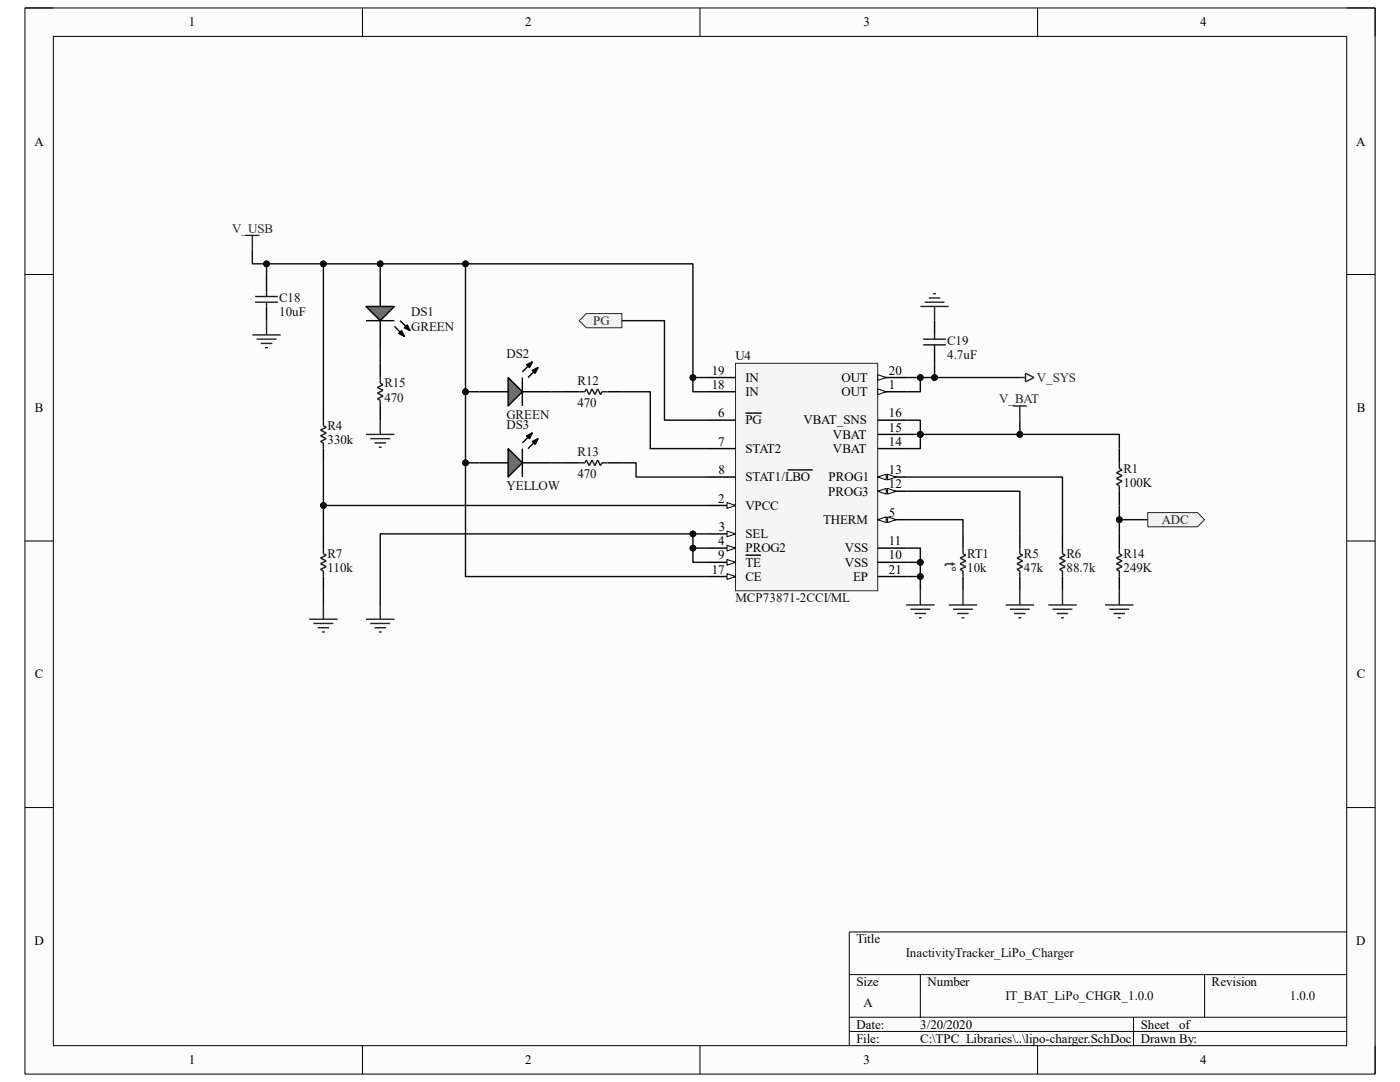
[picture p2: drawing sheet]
<svg xmlns="http://www.w3.org/2000/svg" width="279mm" height="216mm" viewBox="0 0 279 216" stroke-linecap="round" stroke-linejoin="round" font-family="sans-serif">
<path d="M5 1.6h269.4v212.7h-269.4z" fill-rule="evenodd" fill="#fcfcfc"/>
<path d="M5 1.6h269.4v212.7h-269.4z" fill="none" stroke="#000" stroke-width=".2"/>
<path d="M10.6 7.3h258.2v201.4h-258.2z" fill-rule="evenodd" fill="#fcfcfc"/>
<g fill="none" stroke="#000" stroke-width=".2">
<path d="M5 1.6h5.6M10.6 7.3h258.2v201.4h-258.2zM72.3 1.6v5.7M139.7 1.6v5.7M207.1 1.6v5.7M268.8 1.6h5.6v5.7M5 54.8h5.6M268.8 54.8h5.6M5 107.9h5.6M268.8 107.9h5.6M5 161.1h5.6M268.8 161.1h5.6"/>
<path d="M169.5 194.5h99.3M183.7 194.5v8.5M240.4 194.5v8.5M268.8 186h-99.3v22.7M72.3 208.7v5.6M139.7 208.7v5.6M169.5 203h99.3M169.5 205.8h99.3M207.1 208.7v5.6M226.2 203v5.7M274.4 208.7v5.6"/>
</g>
<path d="M146.8 72.5h28.4v45.4h-28.4z" fill-rule="evenodd" fill="#f5f5f5"/>
<path d="M146.8 72.5h28.4v45.4h-28.4z" fill="none" stroke="#262626" stroke-width=".2"/>
<path d="M175.2 98h5.6" fill="none" stroke="#000" stroke-width=".29"/>
<path d="M175.2 98l1.7-.5v1.1z" fill="#fbfbfb"/>
<path d="M175.2 98l1.7-.5v1.1z" fill="none" stroke="#000" stroke-width=".2"/>
<path d="M177.1 97.5l1.7 .5-1.7 .6z" fill="#fbfbfb"/>
<path d="M177.1 97.5l1.7 .5-1.7 .6z" fill="none" stroke="#000" stroke-width=".2"/>
<path d="M175.2 89.5h5.6M141.1 100.9h5.7" fill="none" stroke="#000" stroke-width=".29"/>
<path d="M145.1 100.3l1.7 .6-1.7 .5z" fill="#fbfbfb"/>
<path d="M145.1 100.3l1.7 .6-1.7 .5z" fill="none" stroke="#000" stroke-width=".2"/>
<path d="M141.1 78.2h5.7M141.1 83.8h5.7M148.8 82.4h3.2M141.1 106.5h5.7M175.2 112.2h5.6M175.2 115h5.6" fill="none" stroke="#000" stroke-width=".29"/>
<path d="M145.1 106l1.7 .5-1.7 .6z" fill="#fbfbfb"/>
<path d="M145.1 106l1.7 .5-1.7 .6z" fill="none" stroke="#000" stroke-width=".2"/>
<path d="M141.1 95.2h5.7M157.2 93.8h5M141.1 112.2h5.7" fill="none" stroke="#000" stroke-width=".29"/>
<path d="M145.1 111.6l1.7 .6-1.7 .6z" fill="#fbfbfb"/>
<path d="M145.1 111.6l1.7 .6-1.7 .6z" fill="none" stroke="#000" stroke-width=".2"/>
<path d="M175.2 75.3h5.6M175.2 83.8h5.6M148.8 110.8h3" fill="none" stroke="#000" stroke-width=".29"/>
<path d="M175.2 74.8l1.7 .5-1.7 .6z" fill="#fbfbfb"/>
<path d="M175.2 74.8l1.7 .5-1.7 .6z" fill="none" stroke="#000" stroke-width=".2"/>
<path d="M175.2 86.7h5.6M141.1 115h5.7" fill="none" stroke="#000" stroke-width=".29"/>
<path d="M145.1 114.5l1.7 .5-1.7 .6z" fill="#fbfbfb"/>
<path d="M145.1 114.5l1.7 .5-1.7 .6z" fill="none" stroke="#000" stroke-width=".2"/>
<path d="M175.2 103.7h5.6" fill="none" stroke="#000" stroke-width=".29"/>
<path d="M175.2 103.7l1.7-.6v1.2z" fill="#fbfbfb"/>
<path d="M175.2 103.7l1.7-.6v1.2z" fill="none" stroke="#000" stroke-width=".2"/>
<path d="M177.1 103.1l1.7 .6-1.7 .6z" fill="#fbfbfb"/>
<path d="M177.1 103.1l1.7 .6-1.7 .6z" fill="none" stroke="#000" stroke-width=".2"/>
<path d="M141.1 89.5h5.7M175.2 95.2h5.6" fill="none" stroke="#000" stroke-width=".29"/>
<path d="M175.2 95.2l1.7-.6v1.2z" fill="#fbfbfb"/>
<path d="M175.2 95.2l1.7-.6v1.2z" fill="none" stroke="#000" stroke-width=".2"/>
<path d="M177.1 94.6l1.7 .6-1.7 .6z" fill="#fbfbfb"/>
<path d="M177.1 94.6l1.7 .6-1.7 .6z" fill="none" stroke="#000" stroke-width=".2"/>
<path d="M175.2 78.2h5.6" fill="none" stroke="#000" stroke-width=".29"/>
<path d="M175.2 77.6l1.7 .6-1.7 .5z" fill="#fbfbfb"/>
<path d="M175.2 77.6l1.7 .6-1.7 .5z" fill="none" stroke="#000" stroke-width=".2"/>
<path d="M141.1 109.4h5.7" fill="none" stroke="#000" stroke-width=".29"/>
<path d="M145.1 108.8l1.7 .6-1.7 .5z" fill="#fbfbfb"/>
<path d="M145.1 108.8l1.7 .6-1.7 .5z" fill="none" stroke="#000" stroke-width=".2"/>
<g fill="none" stroke="#000" stroke-width=".29">
<path d="M95.7 78.2h5.7M104.2 78.2h5.7M141.1 75.3h5.7M186.5 64v2.8M186.5 69.7v2.8M64.5 89.5v2.9M64.5 106.5v2.9M64.5 115v2.9M175.2 109.4h5.6M192.2 106.5v2.9M192.2 115v2.9M203.5 106.5v2.9"/>
<path d="M203.5 115v2.9M212 106.5v2.9M212 115v2.9"/>
</g>
<path d="M53.2 55.5v2.8M53.2 61.2v2.8M64.5 81v2.8" fill="none" stroke="#000" stroke-width=".28"/>
<path d="M50.9 59.2h4.6M53.2 58.3v.9M50.9 60.3h4.6M53.2 60.3v.9M64.5 83.8v1.2l.6 .3-1.1 .5" fill="none" stroke="#1c1c1c" stroke-width=".28"/>
<path d="M48.9 47h2.9M50.4 47v2.8M50.4 66.8h5.6M51.2 67.7h4M52.1 68.5h2.2M52.9 69.4h.6M53.2 64v2.8" fill="none" stroke="#262626" stroke-width=".28"/>
<path d="M184.2 67.7h4.6M184.2 68.8h4.6M186.5 66.8v.9M186.5 68.8v.9M64 85.8l1.1 .6-1.1 .6 1.1 .5-1.1 .6 .5 .3v1.1M64.5 109.4v1.1l.6 .3-1.1 .6 1.1 .5-1.1 .6 1.1 .6-1.1 .5 .5 .3v1.1M192.2 109.4v1.1l.5 .3-1.1 .6 1.1 .5-1.1 .6 1.1 .6-1.1 .5 .6 .3v1.1M203.5 109.4v1.1l.6 .3-1.1 .6 1.1 .5-1.1 .6 1.1 .6-1.1 .5 .5 .3v1.1M212 109.4v1.1l.6 .3-1.1 .6 1.1 .5-1.1 .6 1.1 .6-1.1 .5 .5 .3v1.1" fill="none" stroke="#1c1c1c" stroke-width=".29"/>
<g fill="none" stroke="#262626" stroke-width=".29">
<path d="M185.4 59.5h2.2M186.2 58.6h.6M183.7 61.2h5.6M184.5 60.3h4M186.5 61.2v2.8M202.1 81h2.8M203.5 81v2.8M183.7 117.9v2.8M192.2 117.9v2.8M203.5 117.9v2.8M212 117.9v2.8M61.7 123.6h5.7"/>
<path d="M62.6 124.4h3.9M63.4 125.3h2.3M64.3 126.1h.5M64.5 120.7v2.9M73 123.6h5.7M73.9 124.4h4M74.8 125.3h2.2M75.6 126.1h.6M75.9 120.7v2.9M180.8 120.7h5.7M181.7 121.6h4M182.5 122.4h2.3"/>
<path d="M183.4 123.3h.5M189.3 120.7h5.7M190.2 121.6h4M191 122.4h2.3M191.9 123.3h.6M200.7 120.7h5.7M201.5 121.6h4M202.4 122.4h2.3M203.2 123.3h.6M209.2 120.7h5.7M210 121.6h4M210.9 122.4h2.3"/>
<path d="M211.8 123.3h.5"/>
</g>
<path d="M101.4 75.3l2.8 2.9-2.8 2.8z" fill="#717171"/>
<path d="M101.4 75.3l2.8 2.9-2.8 2.8zM104.2 75.3v5.7M105.1 72.8l1.1-.6-.5 1.1zM106.2 73.9l1.2-.6-.6 1.2zM106.2 72.2l-2 2M107.4 73.3l-2 2M95.7 92.4h5.7M104.2 92.4h5.7" fill="none" stroke="#000" stroke-width=".29"/>
<path d="M105.1 72.8l1.1-.6-.5 1.1zM106.2 73.9l1.2-.6-.6 1.2z" fill="#000"/>
<path d="M101.4 89.5l2.8 2.9-2.8 2.8z" fill="#717171"/>
<g fill="none" stroke="#000" stroke-width=".29">
<path d="M112.8 78.2h2.8M121.3 78.2h2.8M101.4 89.5l2.8 2.9-2.8 2.8zM104.2 89.5v5.7M105.1 87l1.1-.6-.5 1.1zM106.2 88.1l1.2-.6-.6 1.2zM106.2 86.4l-2 2M107.4 87.5l-2 2M112.8 92.4h2.8M121.3 92.4h2.8M223.4 89.5v2.9M223.4 98v2.9"/>
<path d="M223.4 106.5v2.9M223.4 115v2.9"/>
</g>
<path d="M105.1 87l1.1-.6-.5 1.1zM106.2 88.1l1.2-.6-.6 1.2z" fill="#000"/>
<path d="M115.6 78.2h1.1l.3-.6 .6 1.1 .5-1.1 .6 1.1 .6-1.1 .5 1.1 .3-.5h1.2M115.6 92.4h1.1l.3-.6 .6 1.1 .5-1.1 .6 1.1 .6-1.1 .5 1.1 .3-.5h1.2M223.4 92.4v1.1l.5 .3-1.1 .5 1.1 .6-1.1 .6 1.1 .5-1.1 .6 .6 .3v1.1M223.4 109.4v1.1l.5 .3-1.1 .6 1.1 .5-1.1 .6 1.1 .6-1.1 .5 .6 .3v1.1" fill="none" stroke="#1c1c1c" stroke-width=".29"/>
<path d="M223.4 117.9v2.8M220.5 120.7h5.7M221.4 121.6h4M222.2 122.4h2.3M223.1 123.3h.6" fill="none" stroke="#262626" stroke-width=".29"/>
<path d="M229.1 102.3h9.9l1.4 1.4-1.4 1.4h-9.9z" fill-rule="evenodd" fill="#f0f0f0"/>
<path d="M229.1 102.3h9.9l1.4 1.4-1.4 1.4h-9.9z" fill="none" stroke="#262626" stroke-width=".2"/>
<path d="M203.5 75.3h1.2M204.7 74.5l1.7 .8-1.7 .9z" fill="none" stroke="#262626" stroke-width=".29"/>
<path d="M75.9 55.5v5.7M75.9 64v5.7" fill="none" stroke="#000" stroke-width=".28"/>
<path d="M73 61.2h5.7l-2.8 2.8z" fill="#717171"/>
<path d="M73 61.2h5.7l-2.8 2.8zM73 64h5.7M75.9 72.5v2.8M78.7 65.1l2 2M79.6 66.5l.5-.5 .6 1.1zM79.9 64l1.9 2M80.7 65.4l.6-.6 .5 1.2zM75.9 81v2.8" fill="none" stroke="#000" stroke-width=".28"/>
<path d="M79.6 66.5l.5-.5 .6 1.1zM80.7 65.4l.6-.6 .5 1.2z" fill="#000"/>
<path d="M75.9 75.3v1.2l.5 .3-1.1 .5 1.1 .6-1.1 .6 1.1 .5-1.1 .6 .6 .3v1.1" fill="none" stroke="#1c1c1c" stroke-width=".28"/>
<path d="M73 86.7h5.7M73.9 87.5h4M74.8 88.4h2.2M75.6 89.2h.6M75.9 83.8v2.9" fill="none" stroke="#262626" stroke-width=".29"/>
<path d="M117 62.6h7.1v2.8h-7.1l-1.4-1.4z" fill-rule="evenodd" fill="#f0f0f0"/>
<path d="M117 62.6h7.1v2.8h-7.1l-1.4-1.4z" fill="none" stroke="#262626" stroke-width=".2"/>
<path d="M50.4 49.8v2.8h2.8M75.9 69.7v2.8" fill="none" stroke="#0e0e0e" stroke-width=".28"/>
<circle cx="53.2" cy="52.6" r=".57" fill="#0e0e0e"/>
<circle cx="53.2" cy="52.6" r=".57" fill="none" stroke="#0e0e0e" stroke-width=".2"/>
<path d="M64.5 52.6h-11.3v2.9" fill="none" stroke="#0e0e0e" stroke-width=".28"/>
<circle cx="64.5" cy="52.6" r=".57" fill="#0e0e0e"/>
<circle cx="64.5" cy="52.6" r=".57" fill="none" stroke="#0e0e0e" stroke-width=".2"/>
<circle cx="53.2" cy="52.6" r=".57" fill="#0e0e0e"/>
<circle cx="53.2" cy="52.6" r=".57" fill="none" stroke="#0e0e0e" stroke-width=".2"/>
<path d="M64.5 92.4v8.5h76.6" fill="none" stroke="#0e0e0e" stroke-width=".29"/>
<circle cx="64.5" cy="100.9" r=".57" fill="#0e0e0e"/>
<circle cx="64.5" cy="100.9" r=".57" fill="none" stroke="#0e0e0e" stroke-width=".2"/>
<path d="M92.9 52.6h-28.4v28.4" fill="none" stroke="#0e0e0e" stroke-width=".29"/>
<circle cx="92.9" cy="52.6" r=".57" fill="#0e0e0e"/>
<circle cx="92.9" cy="52.6" r=".57" fill="none" stroke="#0e0e0e" stroke-width=".2"/>
<circle cx="75.9" cy="52.6" r=".57" fill="#0e0e0e"/>
<circle cx="75.9" cy="52.6" r=".57" fill="none" stroke="#0e0e0e" stroke-width=".2"/>
<circle cx="64.5" cy="52.6" r=".57" fill="#0e0e0e"/>
<circle cx="64.5" cy="52.6" r=".57" fill="none" stroke="#0e0e0e" stroke-width=".2"/>
<path d="M141.1 106.5h-65.2v14.2" fill="none" stroke="#0e0e0e" stroke-width=".29"/>
<circle cx="138.3" cy="106.5" r=".57" fill="#0e0e0e"/>
<circle cx="138.3" cy="106.5" r=".57" fill="none" stroke="#0e0e0e" stroke-width=".2"/>
<path d="M141.1 78.2h-2.8v-25.6h-45.4v62.4h48.2" fill="none" stroke="#0e0e0e" stroke-width=".29"/>
<circle cx="138.3" cy="75.3" r=".57" fill="#0e0e0e"/>
<circle cx="138.3" cy="75.3" r=".57" fill="none" stroke="#0e0e0e" stroke-width=".2"/>
<circle cx="92.9" cy="52.6" r=".57" fill="#0e0e0e"/>
<circle cx="92.9" cy="52.6" r=".57" fill="none" stroke="#0e0e0e" stroke-width=".2"/>
<circle cx="92.9" cy="78.2" r=".57" fill="#0e0e0e"/>
<circle cx="92.9" cy="78.2" r=".57" fill="none" stroke="#0e0e0e" stroke-width=".2"/>
<circle cx="92.9" cy="92.4" r=".57" fill="#0e0e0e"/>
<circle cx="92.9" cy="92.4" r=".57" fill="none" stroke="#0e0e0e" stroke-width=".2"/>
<path d="M92.9 92.4h2.8" fill="none" stroke="#0e0e0e" stroke-width=".29"/>
<circle cx="92.9" cy="92.4" r=".57" fill="#0e0e0e"/>
<circle cx="92.9" cy="92.4" r=".57" fill="none" stroke="#0e0e0e" stroke-width=".2"/>
<path d="M92.9 78.2h2.8" fill="none" stroke="#0e0e0e" stroke-width=".29"/>
<circle cx="92.9" cy="78.2" r=".57" fill="#0e0e0e"/>
<circle cx="92.9" cy="78.2" r=".57" fill="none" stroke="#0e0e0e" stroke-width=".2"/>
<path d="M109.9 78.2h2.9M124.1 78.2h5.7v11.3h11.3M124.1 64h8.5v19.8h8.5M109.9 92.4h2.9M124.1 92.4h2.8v2.8h14.2M138.3 109.4v2.8h2.8" fill="none" stroke="#0e0e0e" stroke-width=".29"/>
<circle cx="138.3" cy="109.4" r=".57" fill="#0e0e0e"/>
<circle cx="138.3" cy="109.4" r=".57" fill="none" stroke="#0e0e0e" stroke-width=".2"/>
<path d="M138.3 106.5v2.9h2.8" fill="none" stroke="#0e0e0e" stroke-width=".29"/>
<circle cx="138.3" cy="109.4" r=".57" fill="#0e0e0e"/>
<circle cx="138.3" cy="109.4" r=".57" fill="none" stroke="#0e0e0e" stroke-width=".2"/>
<circle cx="138.3" cy="106.5" r=".57" fill="#0e0e0e"/>
<circle cx="138.3" cy="106.5" r=".57" fill="none" stroke="#0e0e0e" stroke-width=".2"/>
<path d="M138.3 75.3h2.8" fill="none" stroke="#0e0e0e" stroke-width=".29"/>
<circle cx="138.3" cy="75.3" r=".57" fill="#0e0e0e"/>
<circle cx="138.3" cy="75.3" r=".57" fill="none" stroke="#0e0e0e" stroke-width=".2"/>
<path d="M180.8 115h2.9v2.9" fill="none" stroke="#0e0e0e" stroke-width=".29"/>
<circle cx="183.7" cy="115" r=".57" fill="#0e0e0e"/>
<circle cx="183.7" cy="115" r=".57" fill="none" stroke="#0e0e0e" stroke-width=".2"/>
<path d="M180.8 112.2h2.9v2.8" fill="none" stroke="#0e0e0e" stroke-width=".29"/>
<circle cx="183.7" cy="112.2" r=".57" fill="#0e0e0e"/>
<circle cx="183.7" cy="112.2" r=".57" fill="none" stroke="#0e0e0e" stroke-width=".2"/>
<circle cx="183.7" cy="115" r=".57" fill="#0e0e0e"/>
<circle cx="183.7" cy="115" r=".57" fill="none" stroke="#0e0e0e" stroke-width=".2"/>
<path d="M180.8 109.4h2.9v2.8" fill="none" stroke="#0e0e0e" stroke-width=".29"/>
<circle cx="183.7" cy="112.2" r=".57" fill="#0e0e0e"/>
<circle cx="183.7" cy="112.2" r=".57" fill="none" stroke="#0e0e0e" stroke-width=".2"/>
<path d="M180.8 98h22.7v8.5M180.8 95.2h31.2v11.3M180.8 83.8h2.9v5.7h-2.9M180.8 103.7h11.4v2.8" fill="none" stroke="#0e0e0e" stroke-width=".29"/>
<circle cx="183.7" cy="86.7" r=".57" fill="#0e0e0e"/>
<circle cx="183.7" cy="86.7" r=".57" fill="none" stroke="#0e0e0e" stroke-width=".2"/>
<path d="M180.8 86.7h2.9" fill="none" stroke="#0e0e0e" stroke-width=".29"/>
<circle cx="183.7" cy="86.7" r=".57" fill="#0e0e0e"/>
<circle cx="183.7" cy="86.7" r=".57" fill="none" stroke="#0e0e0e" stroke-width=".2"/>
<path d="M180.8 75.3h2.9v2.9h-2.9" fill="none" stroke="#0e0e0e" stroke-width=".29"/>
<circle cx="183.7" cy="75.3" r=".57" fill="#0e0e0e"/>
<circle cx="183.7" cy="75.3" r=".57" fill="none" stroke="#0e0e0e" stroke-width=".2"/>
<path d="M183.7 86.7h39.7v2.8" fill="none" stroke="#0e0e0e" stroke-width=".29"/>
<circle cx="183.7" cy="86.7" r=".57" fill="#0e0e0e"/>
<circle cx="183.7" cy="86.7" r=".57" fill="none" stroke="#0e0e0e" stroke-width=".2"/>
<circle cx="203.5" cy="86.7" r=".57" fill="#0e0e0e"/>
<circle cx="203.5" cy="86.7" r=".57" fill="none" stroke="#0e0e0e" stroke-width=".2"/>
<path d="M186.5 72.5v2.8h-2.8" fill="none" stroke="#0e0e0e" stroke-width=".29"/>
<circle cx="186.5" cy="75.3" r=".57" fill="#0e0e0e"/>
<circle cx="186.5" cy="75.3" r=".57" fill="none" stroke="#0e0e0e" stroke-width=".2"/>
<circle cx="183.7" cy="75.3" r=".57" fill="#0e0e0e"/>
<circle cx="183.7" cy="75.3" r=".57" fill="none" stroke="#0e0e0e" stroke-width=".2"/>
<path d="M186.5 75.3h17" fill="none" stroke="#0e0e0e" stroke-width=".29"/>
<circle cx="186.5" cy="75.3" r=".57" fill="#0e0e0e"/>
<circle cx="186.5" cy="75.3" r=".57" fill="none" stroke="#0e0e0e" stroke-width=".2"/>
<path d="M223.4 103.7h5.7" fill="none" stroke="#0e0e0e" stroke-width=".29"/>
<circle cx="223.4" cy="103.7" r=".57" fill="#0e0e0e"/>
<circle cx="223.4" cy="103.7" r=".57" fill="none" stroke="#0e0e0e" stroke-width=".2"/>
<path d="M64.5 100.9v5.6M64.5 117.9v2.8" fill="none" stroke="#0e0e0e" stroke-width=".29"/>
<circle cx="64.5" cy="100.9" r=".57" fill="#0e0e0e"/>
<circle cx="64.5" cy="100.9" r=".57" fill="none" stroke="#0e0e0e" stroke-width=".2"/>
<path d="M203.5 83.8v2.9" fill="none" stroke="#0e0e0e" stroke-width=".29"/>
<circle cx="203.5" cy="86.7" r=".57" fill="#0e0e0e"/>
<circle cx="203.5" cy="86.7" r=".57" fill="none" stroke="#0e0e0e" stroke-width=".2"/>
<path d="M223.4 100.9v5.6" fill="none" stroke="#0e0e0e" stroke-width=".29"/>
<circle cx="223.4" cy="103.7" r=".57" fill="#0e0e0e"/>
<circle cx="223.4" cy="103.7" r=".57" fill="none" stroke="#0e0e0e" stroke-width=".2"/>
<path d="M75.9 52.6v2.9" fill="none" stroke="#0e0e0e" stroke-width=".28"/>
<circle cx="75.9" cy="52.6" r=".57" fill="#0e0e0e"/>
<circle cx="75.9" cy="52.6" r=".57" fill="none" stroke="#0e0e0e" stroke-width=".2"/>
<text font-size="3" fill="#1c1c1c" x="188.6" y="112.2" transform="rotate(90 188.6 112.2)">t°</text>
<g font-size="2.6">
<text x="37.7" y="5.2">1</text>
<text x="104.8" y="5.2">2</text>
<text x="172.3" y="5.2">3</text>
<text x="239.5" y="5.2">4</text>
<text x="6.9" y="29">A</text>
<text x="270.7" y="29">A</text>
<text x="142.1" y="77.6">18</text>
<text x="142.1" y="74.8">19</text>
<text x="148.8" y="76.2">IN</text>
<text x="167.9" y="76.2">OUT</text>
<text x="177.4" y="74.8">20</text>
<text x="177.4" y="77.6">1</text>
<text x="7" y="82.2">B</text>
<text x="143.3" y="83.3">6</text>
<text x="148.8" y="79">IN</text>
<text x="167.9" y="79">OUT</text>
<text x="177.4" y="83.3">16</text>
<text x="270.8" y="82.2">B</text>
<text x="143.3" y="88.9">7</text>
<text x="148.8" y="84.7">PG</text>
<text x="160.4" y="84.7">VBAT_SNS</text>
<text x="166.2" y="87.5">VBAT</text>
<text x="177.4" y="88.9">14</text>
<text x="177.4" y="86.1">15</text>
<text x="143.4" y="94.6">8</text>
<text x="148.8" y="90.3">STAT2</text>
<text x="166.2" y="90.3">VBAT</text>
<text x="177.4" y="94.6">13</text>
<text x="143.3" y="100.3">2</text>
<text x="148.8" y="101.7">VPCC</text>
<text x="148.8" y="96.1">STAT1/LBO</text>
<text x="165.3" y="98.9">PROG3</text>
<text x="165.4" y="96.1">PROG1</text>
<text x="177.4" y="97.5">12</text>
<text x="143.4" y="106">3</text>
<text x="148.8" y="107.4">SEL</text>
<text x="164.3" y="104.6">THERM</text>
<text x="177.4" y="103.1">5</text>
<text x="143.3" y="108.8">4</text>
<text x="143.3" y="111.6">9</text>
<text x="148.8" y="113.1">TE</text>
<text x="148.8" y="110.2">PROG2</text>
<text x="168.6" y="113.1">VSS</text>
<text x="168.6" y="110.2">VSS</text>
<text x="177.4" y="111.6">10</text>
<text x="177.4" y="108.8">11</text>
<text x="142.1" y="114.5">17</text>
<text x="148.8" y="115.9">CE</text>
<text x="170.3" y="115.9">EP</text>
<text x="177.4" y="114.5">21</text>
<text x="7" y="135.4">C</text>
<text x="270.8" y="135.4">C</text>
<text x="6.9" y="188.6">D</text>
<text x="170.9" y="188.2">Title</text>
<text x="270.7" y="188.6">D</text>
<text x="170.9" y="196.7">Size</text>
<text x="185.1" y="196.7">Number</text>
<text x="241.8" y="196.7">Revision</text>
<text x="172.3" y="201">A</text>
<text x="170.9" y="205.2">Date:</text>
<text x="170.9" y="208.1">File:</text>
<text x="183.6" y="208.1">C:\TPC_Libraries\..\lipo-charger.SchDoc</text>
<text x="183.6" y="205.2">3/20/2020</text>
<text x="227.7" y="205.2">Sheet</text>
<text x="227.7" y="208.1">Drawn By:</text>
<text x="235.3" y="205.2">of</text>
<text x="37.7" y="212.3">1</text>
<text x="104.8" y="212.3">2</text>
<text x="172.3" y="212.3">3</text>
<text x="239.5" y="212.3">4</text>
</g>
<g font-size="2.6" fill="#262626">
<text x="46.4" y="46.4">V_USB</text>
<text x="118.4" y="64.8">PG</text>
<text x="206.9" y="76.2">V_SYS</text>
<text x="199.4" y="80.4">V_BAT</text>
<text x="231.9" y="104.6">ADC</text>
</g>
<g font-size="2.6" fill="#0e0e0e">
<text x="55.7" y="60.3">C18</text>
<text x="55.7" y="63.1">10uF</text>
<text x="82.1" y="63.1">DS1</text>
<text x="82.1" y="66">GREEN</text>
<text x="101.1" y="71.4">DS2</text>
<text x="146.8" y="71.9">U4</text>
<text x="189" y="68.8">C19</text>
<text x="189" y="71.6">4.7uF</text>
<text x="76.7" y="77.3">R15</text>
<text x="115.3" y="76.8">R12</text>
<text x="76.7" y="80.1">470</text>
<text x="101.1" y="83.6">GREEN</text>
<text x="115.3" y="81.3">470</text>
<text x="65.4" y="85.8">R4</text>
<text x="65.4" y="88.6">330k</text>
<text x="101.1" y="85.6">DS3</text>
<text x="115.3" y="90.9">R13</text>
<text x="115.3" y="95.5">470</text>
<text x="224.2" y="94.3">R1</text>
<text x="101.1" y="97.7">YELLOW</text>
<text x="224.2" y="97.2">100K</text>
<text x="65.4" y="111.3">R7</text>
<text x="193" y="111.3">RT1</text>
<text x="204.3" y="111.3">R5</text>
<text x="212.9" y="111.3">R6</text>
<text x="224.2" y="111.3">R14</text>
<text x="65.4" y="114.2">110k</text>
<text x="193" y="114.2">10k</text>
<text x="204.3" y="114.2">47k</text>
<text x="212.9" y="114.2">88.7k</text>
<text x="224.2" y="114.2">249K</text>
<text x="146.8" y="120.1">MCP73871-2CCI/ML</text>
<text x="180.8" y="191.1">InactivityTracker_LiPo_Charger</text>
<text x="200.7" y="199.6">IT_BAT_LiPo_CHGR_1.0.0</text>
<text x="257.4" y="199.6">1.0.0</text>
</g>
</svg>
